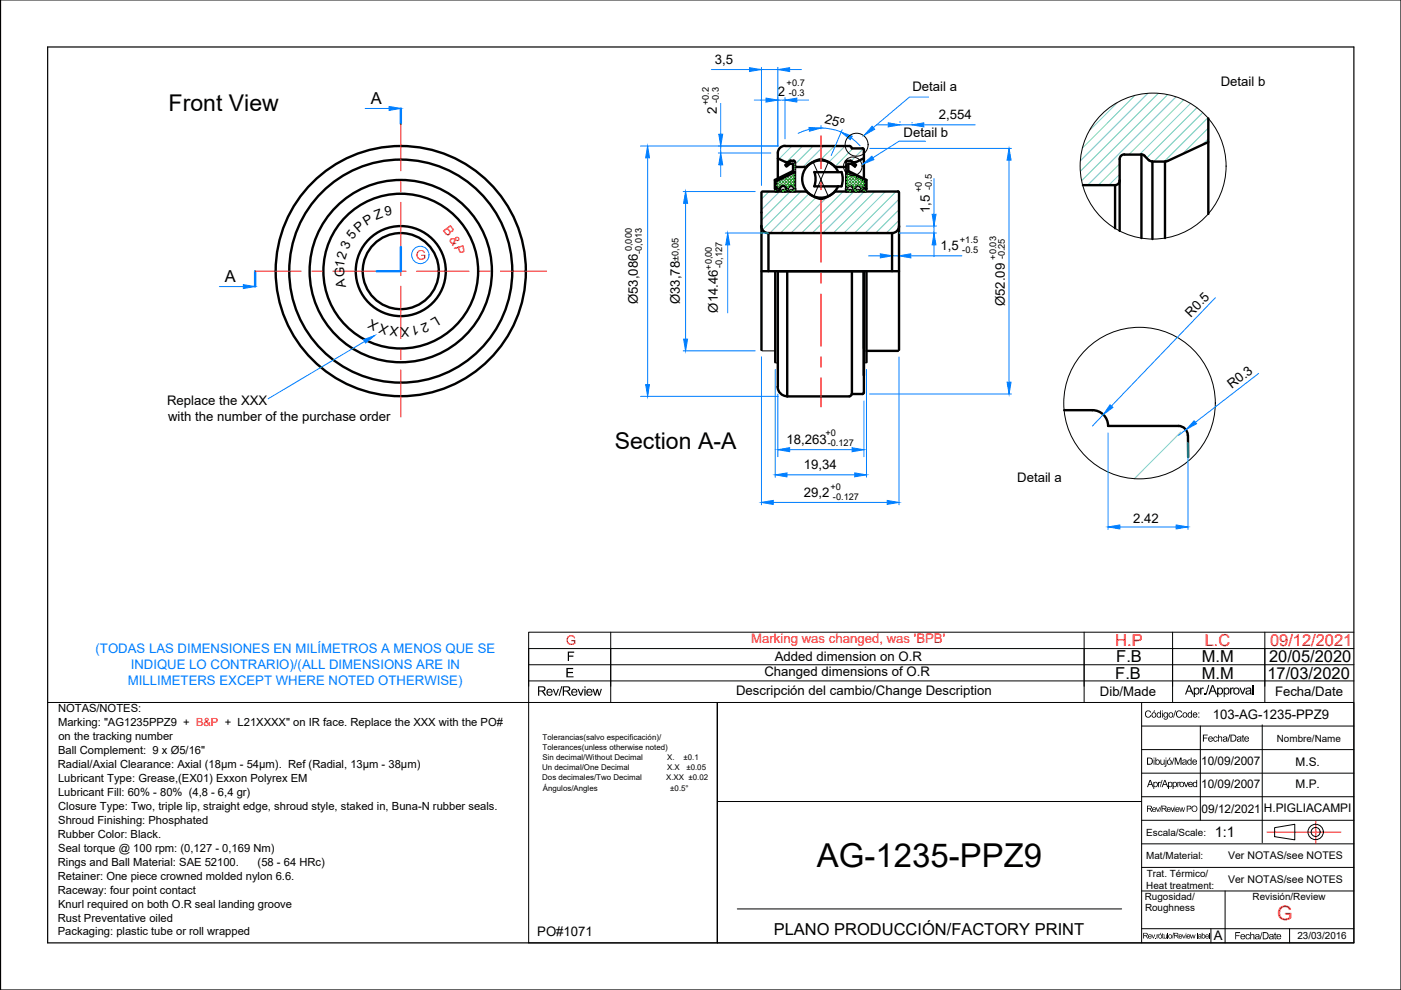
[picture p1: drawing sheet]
<svg xmlns="http://www.w3.org/2000/svg" width="297mm" height="210mm" viewBox="0 0 297 210" stroke-linecap="round" stroke-linejoin="round" font-family="sans-serif">
<!-- layer: 02 -->
<g fill="none" stroke="#007fff" stroke-width=".21">
<path d="M150.8 14.7h8.1M161.4 14.3v25M161.4 14.7h3.5M164.9 14.3v16.7M167.4 14.7h2.5M77.4 23h5.1M135.8 31h29.2M137.3 33.5v48M152.3 32.4h11.1M152.8 21.9v6.6M152.8 31v1.4M152.8 34.9v2.5"/>
<path d="M159.9 21.2h2.5M164.9 21.2h1.5M166.4 20.7v8.7M168.9 21.2h2.5M171.6 27.4l-2.4 .9M174.1 27.1a11.3 11.3 0 0 1 4.2 .9M174.1 26.6v.7M178.5 27.5l-2.3 5.5M180.5 29.2l1.9 1.7M198 37.9v7.5M144.9 40.6h15.2M145.4 43.1v28.8"/>
<path d="M153.8 49.4h9.1M154.3 51.9v14.5M184.1 54.2h2.5M189.1 50.9v3.8M189.1 54.2h1.5M192.1 47.9h6.4M193.1 54.2h10.8M198 47.9v1.5M198 51.9v2.5M198.5 49.4h-7.9v5.3M46.5 60.8h5.1M144.9 74.4h15.2"/>
<path d="M161.4 75.7v31.3M164.4 78.3v22.9M183.7 78.3v22.9M190.6 75.7v31.3M135.8 84h29.2M164.9 83.5v13.3M167.4 95.3h13.3M183.2 85v11.8M163.9 106.5h24.2M166.9 100.7h14.3"/>
</g>
<g fill="#007fff" stroke="#007fff" stroke-width=".21">
<path d="M186.6 53.8l2.5 .4-2.5 .5z"/>
<path d="M190.6 54.2l2.5-.4v.9z"/>
<path d="M136.9 81.5h.8l-.4 2.5z"/>
<path d="M137.3 31l.4 2.5h-.8z"/>
<path d="M144.9 71.9h.9l-.4 2.5z"/>
<path d="M145.4 40.6l.4 2.5h-.9z"/>
<path d="M154.3 49.4l.4 2.5h-.8z"/>
<path d="M164.9 95.3l2.5-.4v.9z"/>
<path d="M180.7 94.9l2.5 .4-2.5 .5z"/>
<path d="M166.4 21.2l2.5-.4v.8z"/>
<path d="M162.4 20.8l2.5 .4-2.5 .4z"/>
<path d="M152.8 32.4l.4 2.5h-.8z"/>
<path d="M152.4 28.5h.8l-.4 2.5z"/>
<path d="M178.3 28l2.4 .9-.4 .7z"/>
<path d="M171.5 27l2.6 .1-2.5 .7z"/>
<path d="M198 49.4l.4 2.5h-.8z"/>
<path d="M197.6 45.4h.8l-.4 2.5z"/>
<path d="M164.4 100.7l2.5-.4v.8z"/>
<path d="M181.2 100.3l2.5 .4-2.5 .4z"/>
<path d="M161.4 106.5l2.5-.4v.8z"/>
<path d="M188.1 106.1l2.5 .4-2.5 .4z"/>
<path d="M164.9 14.7l2.5-.3v.8z"/>
<path d="M158.9 14.4l2.5 .3-2.5 .5z"/>
<path d="M82.5 22.6l2.5 .4-2.5 .4z"/>
<path d="M51.6 60.3l2.5 .5-2.5 .4z"/>
</g>
<!-- layer: corte -->
<g fill="none" stroke="#6edd8a" stroke-width=".21">
<path d="M243.3 19.8l-14.2 14.3M245.6 19.8l-16.5 16.5M164.3 38.2h.1M164.7 38.7l-.4 .4M164.7 39.1l-.4 .4M164.7 39.6l-.4 .4M164.7 40v.1M165.2 37.7l-.9 .9M166.1 37.3l-.8 .8M166.9 34.7l-.4 .3M167 36.8l-.9 .8M167.9 36.4l-.9 .8"/>
<path d="M167.9 31l-2.7 2.7M167.9 34.1l-1.2 1.2M168.3 34.1l-.6 .6M168.6 34.3l-.5 .5M168.6 35.2l-.5 .5M168.6 35.7l-.5 .4M168.6 36.1l-.7 .7M170.2 31l-3.5 3.4M172.4 31l-4.3 4.2M174.7 31l-4.4 4.4M176.9 31l-2.8 2.8M179.2 31l-3.5 3.4"/>
<path d="M179.4 35.2l-.2 .2M179.6 34.1l-.2 .1M179.9 35.2l-.5 .4M179.9 35.6l-.5 .4M179.9 36.1l-.5 .4M180 34.1l-.6 .6M180 36.3l-.3 .3M180.3 36.5l-.3 .3M180.4 34.2l-1 1M180.6 36.6l-.2 .3M180.7 34.3l-.4 .4M180.7 31.6l-3.7 3.8"/>
<path d="M180.9 34.6l-.3 .3M180.9 36.8l-.2 .3M181.2 34.7l-.3 .3M181.2 36.9l-.2 .3M181.4 34.9l-.3 .3M181.6 37.1l-.3 .3M181.8 37.2l-.2 .3M182.1 37.4l-.3 .2M182.4 37.5l-.3 .3M182.7 37.6l-.3 .3M183 31.6l-2.5 2.5M183 37.8l-.3 .3"/>
<path d="M183.3 38l-.3 .2M183.6 38.1l-.3 .4M183.7 38.5l-.4 .4M183.7 38.9l-.4 .4M183.7 39.4l-.4 .4M183.7 39.8l-.2 .3M236.8 21.8l-5.7 5.8M237.4 34.7l-4.5 4.6M237.4 37l-2.3 2.3M240.6 20.2l-11 11.1M247.6 20.1l-18.3 18.2M249.3 20.5l-18.7 18.8"/>
<path d="M250.9 21.2l-11.6 11.6M252.4 21.9l-10.8 10.9M253.8 22.8l-10.7 10.7M255 23.8l-10.4 10.5M256.1 25l-9.3 9.3M256.2 27.1l-5.6 5.6M256.2 29.4l-1.4 1.3M163.1 40.6l-1.7 1.6M165.3 40.6l-3.9 3.9M167.5 40.6l-6.1 6.1M169.8 40.6l-8.1 8.1M171.5 41.1l-8.3 8.3"/>
<path d="M173 41.9l-7.5 7.5M175.3 41.8l-7.6 7.6M178.8 40.6l-8.8 8.8M181 40.6l-8.8 8.8M183.2 40.6l-8.8 8.8M185.5 40.6l-8.8 8.8M187.7 40.6l-8.8 8.8M190 40.6l-8.8 8.8M190.6 42.2l-7.2 7.2M190.6 44.5l-4.9 4.9M190.6 46.7l-2.7 2.7M250.3 91.6l-9.8 9.9"/>
</g>
<!-- layer: A1 -->
<g fill="none" stroke="#000" stroke-width=".51">
<path d="M164.7 39.6a.36 .36 0 0 1 .3 .3 .36 .36 0 0 1-.3 .4h-.2v.3M164.9 33.6l1.7 .8M166.4 30.9a1.5 1.5 0 0 0-1.5 1.5v5.4M166.4 31h13.7l.4 .2 .1 .2M166.6 34.3h.1M166.7 34.4h.5M166.7 39.9a.71 .71 0 0 0-.8-.5 .71 .71 0 0 0-.6 .8l-.6 .4M166.7 39.9l-.1 .3-.7 .1v.3M167.3 34.3h-.2M167.5 34.2l-.2 .1M167.6 34.1h-.2M168.2 34.1l.4 .3"/>
<path d="M168.3 34.1h-.6l-1.2 .9 .2 .3 .8-.6h.6v1.6l-3.8 1.9v1.9h.4v-1.7l3.9-1.9M168.4 39.9a.71 .71 0 0 0-.8-.5 .71 .71 0 0 0-.6 .8l-.6 .4M168.4 39.9l-.1 .3-.7 .1v.3M168.5 35.1l.3 .3M168.5 39.9v.5l-.4 .2M168.6 34.4v6.2M168.9 35.4h2.1M172.7 36.5h5.7M172.7 36.5l.2 1.5-.2 1.5M174 33.7l-1.6 .6-1.5 1.1M174 33.7l1.7 .7 1.3 1M177 35.4h2.2"/>
<path d="M177.7 36.5a4 4 0 0 0-6.1-1.7 4 4 0 0 0 0 6.3 4 4 0 0 0 6.1-1.6M178.4 36.5l.3 1.5-.3 1.5h-5.8M179.4 35.2l-.2 .2M179.4 39.9v.5l.5 .2M179.4 34.3v6.3v-3.7l.4-.3M179.5 39.9l.2 .3 .7 .1v.3M179.6 39.9a.7 .7 0 0 1 .6-.5 .7 .7 0 0 1 .7 .5M180.3 34.1h.1M180.3 34.1h-.7l-.2 .2M180.3 34.1l1.2 .9-.2 .3-.8-.6h-.6v1.6l3.8 1.9v1.9h-.4v-1.7l-3.9-1.9M180.5 34.1l.2 .2M180.6 31.5h2.3"/>
<path d="M180.6 34.3h.2M180.8 34.4h.6M180.9 39.9a.7 .7 0 0 0 .7 .7M181.2 39.9l.2 .3 .7 .1v.3M181.3 39.9a.7 .7 0 0 1 .6-.5 .7 .7 0 0 1 .7 .5M181.4 34.3h.1M182.6 39.9a.7 .7 0 0 0 .7 .7M182.8 31.4l.4 .3v6.2M183.2 33.5l-1.7 .9M183.3 39.6a.36 .36 0 0 0-.4 .3 .36 .36 0 0 0 .4 .4h.2v.3M229.6 39.3h6.8M236.4 39.3v9.1"/>
<path d="M237.4 33.8v15.2M237.4 38.3a.99 .99 0 0 1-1 1M238.4 32.7a.99 .99 0 0 0-1 1M238.4 32.8h3.6v17.7M242 32.7l.7 .3M242.7 33.1l.9 .9M243.6 33.9l.7 .3M247 34.3v16.2M256.2 30.1l-8.7 4-.4 .2h-2.8v16.4M256.2 25.1v20.3M161.4 47.9a1.5 1.5 0 0 0 1.5 1.5M161.4 57.5h29.2"/>
<path d="M161.4 40.8v33.4M161.6 40.6h9.4M164.4 57.5v19.3M164.9 57.5v24.5a2.01 2.01 0 0 0 2 2M166.9 57.5v26.5h13.2M170.9 40.6l1.5 1 1.6 .6M180.6 57.5v26h2.2l.4-.3v-25.7v22.1M183.2 57.5v16.4M183.7 57.5v19.3M189.1 49.4h-26.2v8.1M189.1 49.4v8.1M190.4 40.6l.2 .2"/>
<path d="M190.4 40.6h-13.4l-1.3 1-1.7 .6M190.6 47.9a1.5 1.5 0 0 1-1.5 1.5M190.6 40.8v33.4M183.7 74.4h6.7M180.6 83.5l-.3 .4-.2 .1M225.6 87h6a3.3 3.3 0 0 1 3.3 3.3M234.9 90.3h15a1.97 1.97 0 0 1 1.9 2M251.9 92.3v4.6"/>
<circle cx="85" cy="57.5" r="26.5"/>
<circle cx="85" cy="57.5" r="23.6"/>
<circle cx="85" cy="57.5" r="19.3"/>
<circle cx="85" cy="57.5" r="16.4"/>
<circle cx="85" cy="57.5" r="9.5"/>
<circle cx="85" cy="57.5" r="8.1"/>
</g>
<!-- layer: 02 -->
<g fill="none" stroke="#000" stroke-width=".21">
<path d="M168.2 36.6l.4 .3M172.4 34.4l3.2 7.2M175.6 34.3l-3.1 7.4M179.4 34.3v2.6M161.6 40.6l-.2 .2M164.5 40.6h.2M180.7 57.5h2.5M183.3 40.6h.2M161.4 74.2l.2 .2M161.6 74.4h2.8M164.4 76.8l.5 .3M183.2 74.4v5.2v-.6"/>
<path d="M183.2 67.1v6.8M183.7 76.8l-.5 .3M190.6 74.2l-.2 .2"/>
<circle cx="180.8" cy="35.3" r="1.97"/>
<circle cx="181.6" cy="30.7" r="2.43"/>
<circle cx="244.5" cy="35.2" r="15.5"/>
<circle cx="241.6" cy="85.5" r="16.1"/>
</g>
<!-- layer: B3 -->
<g fill="none" stroke="#2eb800" stroke-width=".21">
<path d="M165 38.2l1.2 1.3M165.1 38.2l-.4 .4 1 1M165.5 38l1.7 1.7M165.9 37.8l1.7 1.7M166.4 37.6l2.2 2.2M166.4 37.5l-1.7 1.8 .7 .6-.7 .7-.2-.2M166.8 37.3l1.8 1.8M167.2 37.1l1.4 1.3M167.7 36.9l.9 .8M167.8 36.8l-2.8 2.9M168.1 36.7l.5 .4M168.5 36.8l-2.7 2.7"/>
<path d="M168.6 37.4l-2.2 2.2M168.6 38.1l-1.9 1.8 .3 .3M168.6 38.7l-.7 .7M168.6 39.4l-.3 .3M179.4 39.8l.2 .2M179.4 39.2l.4 .4M179.4 38.5l1 1M179.4 37.8l1.9 1.9M179.4 37.1l2.3 2.4M179.6 39.8l-.2 .2M179.7 36.7l3.3 3.3M180 36.7l-.6 .6"/>
<path d="M180.5 37l-1.1 1M180.7 37.1l2.5 2.5 .1-.1M180.9 37.2l-1.5 1.5M180.9 40l.6 .6 .3-.3 .3 .2M181.3 37.4l-1.9 1.9M181.8 37.6l-1.9 1.9M182.1 37.8l1.2 1.2M182.2 37.9l-1.6 1.6M182.7 38.1l-1.8 1.8M183 39.8l-.3 .3M183.2 38.3l-1.2 1.1M183.3 38.8l-.9 .9"/>
<path d="M164.9 40.2l.3 .2M165.9 40.4l.2 .2M166.7 40.5l-.3-.2-.4 .3M168.3 40.2l.3 .2M168.6 40.1l-.6 .5-.3-.3-.1 .1M179.8 40.3l.4 .3M179.9 40.3l-.3 .2M180.4 40.4l-.2 .2M181.3 40.1l-.2 .3M183.2 40.3l-.2 .2M183.2 40.2l.3 .4"/>
</g>
<!-- layer: centro -->
<g fill="none" stroke="#f00" stroke-width=".21">
<path d="M85 26.3v9.9M85 38.5v2.2M174.1 28.8v7M174.1 38v2.2M54.1 57.5h9.8M66.1 57.5h2.2M70.6 57.5h11M83.9 57.5h2.2M85 42.9v11.1M85 56.2v2.2M88.3 57.5h11.1M101.7 57.5h2.2"/>
<path d="M106.1 57.5h9.8M174.1 42.5v13.1M174.1 57.9v2.2M85 60.7v11.1M85 74v2.2M85 78.5v9.9M174.1 62.3v11.1M174.1 75.6v2.3M174.1 80.1v6.2M268.6 176.4h15.7M279 174.1v4.7"/>
</g>
<!-- layer: 0 -->
<path d="M.1 0h296.9v209.9h-296.9zM10.1 10h276.9v189.9h-276.9z" fill="none" stroke="#000" stroke-width=".25"/>
<!-- layer: B1 -->
<g fill="none" stroke="#000" stroke-width=".21">
<path d="M287 134h-174.9v11.5M287 137.5h-174.9v11.4h-102M112.1 148.9h174.9v51h-174.9zM112.1 140.9h174.9M112.1 144.4h174.9M152.1 148.9v51M242 158.9h45M242 148.9v51M242 153.9h45M254.5 153.9v20M267.6 153.7v25M152.1 169.9h89.9"/>
<path d="M242 178.9h45M242 173.9h45M242 168.9h45M242 163.9h45M270.2 175.5l4.3-.7v3.3l-4.3-.7zM156.3 192.7h81.5M242 188.9h45M242 183.9h45M242 196.9h45M256.7 196.9v3M259.7 188.9v11M273.4 196.9v3"/>
<circle cx="278.9" cy="176.4" r="1.63"/>
<circle cx="278.9" cy="176.4" r=".95"/>
</g>
<!-- layer: B2 -->
<path d="M129.5 134v14.9M229.9 134v14.9M248.6 134v14.9M268.2 134v14.9" fill="none" stroke="#000" stroke-width=".21"/>
<g fill="#007fff" stroke="#007fff" stroke-width=".21">
<path d="M183 34.8l1.9-1.7 .4 .7z"/>
<path d="M77.1 72l2.3-.9-1.9 1.6z"/>
<path d="M184.9 26.8l.5 .6-2.2 1.3z"/>
<path d="M213.9 31.5l.5 2.5h-.9z"/>
<path d="M213.5 81h.9l-.5 2.5z"/>
<path d="M235.4 85.8l.6 .6-2.1 1.5z"/>
<path d="M253.2 89.2l.5 .6-2.2 1.3z"/>
<path d="M188.3 26l2.5 .5-2.5 .4z"/>
<path d="M193.4 26.5l2.5-.5v.9z"/>
<path d="M234.9 111.7l2.5-.4v.9z"/>
<path d="M249.4 111.3l2.5 .4-2.5 .5z"/>
</g>
<g fill="none" stroke="#007fff" stroke-width=".21">
<path d="M184.4 31.5h30M185.8 26.5h2.5M190.8 25.8v.2M190.8 26.5h2.6M193.4 26v.1M195.9 26.5h10.8M196.2 29.9h-5.6l-5.5 3.6M196.9 20.6h-4.1l-7.6 6.5M213.9 34v47M77.3 72.4l-20.5 12.2M257.7 63.1l-22 23M266.9 79.2l-13.5 10.3"/>
<path d="M184.4 83.5h30M233.9 87.9l-2.3 2.4M234.9 91.8v20.4M251.5 91.1l-1.6 1.2M251.9 93.8v18.4M237.4 111.7h12"/>
<circle cx="89.1" cy="54.1" r="1.84"/>
</g>
<!-- layer: A1 -->
<path d="M85 23v3.3M54.1 57.5v3.3M85 52.4v5.1h-5.1" fill="none" stroke="#007fff" stroke-width=".51"/>
<!-- layer: B1 -->
<g fill="#000">
<path d="M122.5 146.1h.2l.4 1.1 .5-1.1h.2l-.5 1.4h-.3zM125.6 146.1h.3l.3 1.1 .3-1.1h.3l.3 1.1 .3-1.1h.2l-.4 1.4h-.3l-.3-1.1-.2 1.1h-.3zM249.2 150.6h.1l-.4 1.6h-.2zM249.4 150.9l.4-.3h.5l.3 .2v.3h-.2l-.1-.3h-.5l-.3 .4 .2 .7 .5 .1 .3-.4 .1 .1-.1 .3-.7 .2-.3-.3-.2-.3zM254.5 145.8h.2v.2l.1-.2h.3l.2 .1-.1 .2a.32 .32 0 0 0-.4 0 .32 .32 0 0 0-.1 .4v.7h-.2zM255.3 147h.3v.2h-.3zM256.2 145.2h.2l-.6 2.1h-.2zM257.4 156.3l.5-.2 .3 .4h-.2a.34 .34 0 0 0-.6-.1 .34 .34 0 0 0 .1 .6 .27 .27 0 0 0 .3 .1 .27 .27 0 0 0 .2-.2h.2l-.2 .3h-.6l-.2-.3zM258.3 155.8h.1v.5l.4-.2a.29 .29 0 0 1 .3 .1 .29 .29 0 0 1 0 .4v.6h-.2v-.6a.26 .26 0 0 0-.3-.3 .26 .26 0 0 0-.2 .3v.6h-.1zM260.7 155.7h.1l-.4 1.6h-.1zM260.8 145.8h.2v.2l.1-.2h.4l.1 .1-.1 .2a.32 .32 0 0 0-.4 0 .32 .32 0 0 0 0 .4v.7h-.3zM262.8 145.8h.2l.4 1.2 .4-1.2h.3l-.5 1.4h-.3z"/>
<path d="M263.4 155.9l.2-.1v.3h.2v.2h-.2v.8l.2 .1h-.4v-.9h-.1zM265.5 145.3h.3v1.9h-.3zM245.1 171.2h.1l.3 .7 .3-.7h.1l-.3 .9h-.2zM245.5 165.8h.2v.2l.3-.3 .1 .1-.1 .2a.23 .23 0 0 0-.3 0 .23 .23 0 0 0 0 .3v.6h-.2zM246.2 170.8h.1l-.4 1.3h-.1zM246.3 165.4h.2l-.5 1.5h-.1zM246 161.1h.2v.5a.28 .28 0 0 0 .3 .4 .28 .28 0 0 0 .2-.4v-.5h.2v1.1h-.2v-.2l-.1 .2-.4-.1zM248.9 160.6h.1l-.4 1.6h-.2zM248.2 171.2h.2l.2 .7 .3-.7h.1l-.3 .9h-.2zM249.1 160.6h.3l.4 1.3 .4-1.3h.3v1.6h-.2v-1.3l-.4 1.3h-.2l-.5-1.4v1.4h-.1zM249.6 165.8l.2 .2 .2-.3 .2 .1-.1 .2h-.2l-.1 .1v.8h-.2zM250 171.2h.2l.1 .7 .3-.7h.1l.2 .7 .2-.7h.2l-.3 .9h-.2l-.2-.7-.2 .7h-.1z"/>
<path d="M251 165.8h.2l.3 .8 .3-.8h.2l-.4 1.1h-.2zM244.1 198.1h.2l.2 .7 .3-.7h.1l-.3 .9h-.1zM245 198.8h.1v.2h-.1zM245.2 198.1l.1 .2 .2-.2h.2l-.1 .2h-.2v.7h-.2zM246.5 197.9l.1-.1v.3h.1l-.1 .1 .1 .8-.2-.1v-.7h-.2zM246.7 198.1h.2v.6a.22 .22 0 0 0 .2 .2 .22 .22 0 0 0 .2-.3v-.5h.1v.9l-.1-.1a.29 .29 0 0 1-.4 .1 .29 .29 0 0 1-.2-.4zM247.5 197.8h.2v1.2h-.2zM248.8 197.8h.1l-.5 1.2zM250.6 198.1h.2l.2 .7 .3-.7h.1l-.3 .9h-.2zM252.3 198.1h.2l.1 .7 .2-.7h.2l.1 .7 .3-.7h.1l-.3 .9h-.1l-.2-.7-.2 .7h-.2zM253.8 197.8h.1v1.2h-.1zM256.4 197.8h.1v1.2h-.1z"/>
<path d="M264.1 198.2l.6-.2 .3 .3-.2 .1a.34 .34 0 0 0-.5 0 .34 .34 0 0 0 0 .4 .34 .34 0 0 0 .5 0h.2l-.2 .3h-.5l-.2-.3zM265.1 197.6h.1v.6l.2-.2 .5 .2 .1 1h-.2v-.7a.25 .25 0 0 0-.3-.3 .25 .25 0 0 0-.3 .3v.7h-.1zM267.5 197.6h.2l-.5 1.6h-.1zM270.2 197.8l.2-.1v.3h.2v.2h-.2v.7l.2 .1v.2a.28 .28 0 0 1-.3-.1 .28 .28 0 0 1-.1-.3v-.6h-.1z"/>
<path d="M119.3 145.5h1.2l.3 .2 .1 .6-.6 .3 .8 .9h-.3l-.8-.9h-.4v.9h-.3zM119.6 145.7v.7h.7a.33 .33 0 0 0 .3-.4 .33 .33 0 0 0-.4-.3z"/>
<path d="M121.2 146.3l.4-.3 .5 .1 .3 .4v.3h-1v.2l.3 .3 .4-.1 .1-.2 .2 .1v.1l-.5 .3h-.5l-.3-.5zM121.5 146.3l-.1 .4h.8l-.2-.4z"/>
<path d="M123.9 145.5h.2v.3h-.2zM123.9 146.1h.2v1.4h-.2z"/>
<path d="M124.4 146.2l.7-.2 .5 .5v.3h-1v.3a.4 .4 0 0 0 .4 .2 .4 .4 0 0 0 .4-.3l.2 .1-.2 .4h-.8l-.3-.4zM124.7 146.3l-.1 .4h.8l-.2-.4z"/>
<path d="M244.1 151.6a.55 .55 0 0 1 1.1 0 .55 .55 0 0 1-1.1 0zM244.5 151.2l-.2 .4a.37 .37 0 0 0 .3 .4 .37 .37 0 0 0 .4-.3 .37 .37 0 0 0-.2-.4zM244.7 150.6h.2l-.4 .3z"/>
<path d="M245.3 151.1l.4-.1 .3 .2v-.6h.2v1.6h-.2v-.2l-.2 .2-.5-.2-.1-.6zM245.5 151.2l-.1 .6a.37 .37 0 0 0 .6 0 .37 .37 0 0 0-.1-.5z"/>
<path d="M246.4 150.6h.1v.2h-.1zM246.4 151.1h.1v1.1h-.1z"/>
<path d="M246.8 151.1l.4-.1 .2 .2 .2-.1v1.2l-.3 .3h-.3l-.3-.4 .3 .2a.33 .33 0 0 0 .3 0 .33 .33 0 0 0 .1-.4l-.3 .2-.4-.3zM246.9 151.3v.5a.36 .36 0 0 0 .6-.1 .36 .36 0 0 0-.3-.5z"/>
<path d="M247.7 151.6a.55 .55 0 0 1 1.1 0 .55 .55 0 0 1-1.1 0zM248.1 151.2l-.2 .4a.37 .37 0 0 0 .3 .4 .37 .37 0 0 0 .4-.3 .37 .37 0 0 0-.2-.4z"/>
<path d="M250.7 151.6a.55 .55 0 0 1 1.1 0 .55 .55 0 0 1-1.1 0zM251 151.2l-.1 .3 .1 .4a.36 .36 0 0 0 .5-.3 .36 .36 0 0 0-.4-.4z"/>
<path d="M252 145.3h.3l.8 1.9h-.3l-.3-.5h-.8l-.2 .5h-.3zM252.1 145.5l-.3 .9h.7z"/>
<path d="M251.9 151.2l.3-.2 .3 .2v-.6h.2v1.6h-.2v-.2l-.1 .2-.5-.2-.1-.3zM252.1 151.2l-.1 .2 .1 .5a.36 .36 0 0 0 .4-.3 .36 .36 0 0 0-.4-.4z"/>
<path d="M253.1 145.8h.2v.2l.6-.2 .4 .4v.6l-.2 .4-.5 .1-.2-.2v.7h-.3zM253.5 146l-.2 .3 .1 .5a.39 .39 0 0 0 .5 .2 .39 .39 0 0 0 .2-.5v-.3l-.2-.2z"/>
<path d="M252.9 151.3l.4-.3 .4 .1 .2 .6h-.8l.3 .3 .3-.2h.2l-.1 .2-.2 .2-.5-.1-.2-.3zM253.2 151.2l-.1 .3h.6l-.2-.3z"/>
<path d="M254.1 151.1h.2v.2h-.2zM254.1 151.9h.2v.3h-.2z"/>
<path d="M256.9 145.3h.3l.8 1.9h-.2l-.3-.5h-.8l-.2 .5h-.3zM257.1 145.5l-.3 .9h.7z"/>
<path d="M256.3 156.3l.5-.2 .4 .4v.2h-.8l.1 .3a.26 .26 0 0 0 .3 .1 .26 .26 0 0 0 .1-.2h.3l-.3 .3h-.5l-.3-.3zM256.4 156.4v.2h.5l-.1-.3z"/>
<path d="M258 145.8h.3v.2l.1-.2h.5l.4 .5v.6l-.2 .3-.5 .1-.3-.2v.7h-.3zM258.5 146l-.2 .3v.5l.2 .2 .3 .1 .2-.2 .1-.6-.2-.3z"/>
<path d="M259.4 145.8h.3v.2l.2-.2h.4l.4 .4v.6l-.3 .4-.4 .1-.3-.2v.7h-.3zM259.8 146l-.1 .3v.5a.43 .43 0 0 0 .6 .2 .43 .43 0 0 0 .1-.6l-.2-.4z"/>
<path d="M259.4 156.2l.6-.1 .2 .2 .1 .9h-.3v-.1l-.3 .2-.3-.1a.44 .44 0 0 1 0-.6 .44 .44 0 0 1 .6 0 .28 .28 0 0 0-.2-.3 .28 .28 0 0 0-.4 .2h-.1zM259.5 156.8a.24 .24 0 0 0 .2 .3 .24 .24 0 0 0 .3-.2v-.2z"/>
<path d="M260.9 155.8h.8l.3 .1 .2 .7-.3 .6h-1zM261.1 155.9v1.2l.6-.1 .2-.4v-.5l-.3-.2z"/>
<path d="M261.6 146l.4-.2 .6 .1 .2 .5-.1 .6-.5 .3-.6-.2-.1-.3zM261.9 146l-.2 .2v.6l.4 .3a.54 .54 0 0 0 .4-.7 .54 .54 0 0 0-.6-.4z"/>
<path d="M262.4 156.2l.4-.1a.29 .29 0 0 1 .3 .1 .29 .29 0 0 1 .1 .3l.1 .7-.3-.1-.5 .1a.37 .37 0 0 1-.1-.5 .37 .37 0 0 1 .5-.1l.1-.2-.2-.1-.5 .2zM262.5 156.8a.26 .26 0 0 0 .2 .3 .26 .26 0 0 0 .3-.3v-.1z"/>
<path d="M263.9 156.3l.6-.2 .3 .3v.3h-.8l.1 .3a.26 .26 0 0 0 .3 .1 .26 .26 0 0 0 .2-.2l.2 .1-.2 .2h-.6l-.2-.3zM264.1 156.4l-.1 .2h.6l-.1-.3z"/>
<path d="M264.1 146l.4-.2h.5l.2 .1 .2 1.3h-.3l-.1-.1-.6 .2-.3-.3v-.4l.5-.2a.26 .26 0 0 0 .4 0 .26 .26 0 0 0-.1-.4h-.4l-.2 .2h-.2zM264.4 146.7a.33 .33 0 0 0 .2 .4 .33 .33 0 0 0 .4-.3l.1-.3z"/>
<path d="M244.5 165.8l.2 .1 .5-.1 .3 .3-.2 .7-.4 .1-.2-.1v.5h-.2zM244.9 165.9l-.2 .2v.5l.4 .2 .2-.2v-.4l-.1-.2z"/>
<path d="M244.3 171.3l.2-.1 .5 .1 .1 .4-.7 .1 .2 .2h.2l.2-.2h.1v.2l-.2 .1h-.4l-.3-.4zM244.5 171.3v.2h.5l-.2-.2z"/>
<path d="M245 160.6h.1v.6l.4-.2 .4 .3v.5l-.2 .3-.4 .1-.2-.2v.2h-.1zM245.3 161.2l-.2 .2 .1 .5a.37 .37 0 0 0 .5-.2 .37 .37 0 0 0-.2-.5z"/>
<path d="M246.9 165.4h.2l.6 1.5h-.2l-.2-.5h-.6l-.2 .5h-.2zM247 165.5l-.3 .8h.5z"/>
<path d="M246.3 170.8h.8l.2 .2v.4l-.3 .1 .4 .6h-.2l-.4-.6h-.3v.6h-.2zM246.5 171v.4h.3a.22 .22 0 0 0 .3-.2 .22 .22 0 0 0-.2-.2z"/>
<path d="M247.1 160.6h.2v.2h-.2zM247.1 161.1h.2v1.1a.29 .29 0 0 1-.1 .3 .29 .29 0 0 1-.3 .1l.2-.4z"/>
<path d="M247.4 161.6a.55 .55 0 0 1 1.1 0 .55 .55 0 0 1-1.1 0zM247.7 161.3l-.1 .4 .2 .3 .4-.1v-.5a.29 .29 0 0 0-.2-.2 .29 .29 0 0 0-.3 .1zM248 160.6h.2l-.4 .3z"/>
<path d="M247.6 165.8l.2 .1 .3-.2 .3 .1 .2 .5-.2 .5h-.6v.5h-.2zM247.9 166l-.1 .6a.37 .37 0 0 0 .6-.1 .37 .37 0 0 0-.2-.5z"/>
<path d="M247.4 171.3l.5-.1 .3 .3v.2l-.6 .1a.26 .26 0 0 0 .2 .2 .26 .26 0 0 0 .3-.2h.1l-.1 .3h-.5l-.2-.2zM247.7 171.3l-.1 .2h.5l-.1-.2z"/>
<path d="M248.6 165.8l.2 .1 .2-.2 .3 .1 .3 .4-.3 .6h-.5v.5h-.2zM248.9 166l-.1 .4a.35 .35 0 0 0 .5 .3 .35 .35 0 0 0 .1-.6l-.2-.2z"/>
<path d="M249 170.8l.2 .2zM249 171.2h.2v.9h-.2z"/>
<path d="M249.2 171.4l.3-.2h.3l.3 .4-.7 .1a.28 .28 0 0 0 .2 .3 .28 .28 0 0 0 .3-.2l.1 .1-.2 .2h-.4l-.2-.3zM249.5 171.3l-.1 .2h.5l-.1-.2z"/>
<path d="M250 166.3a.6 .6 0 0 1 1.2 0 .6 .6 0 0 1-1.2 0zM250.4 165.9l-.1 .2v.5l.3 .2 .2-.2 .1-.4-.2-.3z"/>
<path d="M250.8 161.1l.3-.1a.34 .34 0 0 1 .5 .4l.1 .8h-.3v-.2l-.3 .2a.35 .35 0 0 1-.5-.4 .35 .35 0 0 1 .5-.3 .2 .2 0 0 0 .2-.3 .2 .2 0 0 0-.3 0l-.3 .1zM250.9 161.7a.27 .27 0 0 0 .2 .4 .27 .27 0 0 0 .3-.4v-.1z"/>
<path d="M251.6 170.8h.7l.3 .3-.1 .4-.7 .1v.5h-.2zM251.8 171v.5l.4-.1a.22 .22 0 0 0 .2-.2 .22 .22 0 0 0-.3-.2z"/>
<path d="M251.8 161.2l.3-.2 .4 .2v-.6h.1v1.6h-.1v-.2l-.2 .2-.5-.2-.1-.3zM252 161.2l-.1 .6 .1 .2 .5-.1v-.4a.32 .32 0 0 0-.5-.3z"/>
<path d="M252.6 171.5a.65 .65 0 0 1 1.3 0 .65 .65 0 0 1-1.3 0zM252.8 171.5a.5 .5 0 0 0 1 0 .5 .5 0 0 0-1 0z"/>
<path d="M252 166l.3-.3 .4 .1 .2 .6h-.8l.2 .3h.3l.1-.2 .2 .1-.1 .1-.2 .2-.5-.1-.2-.2zM252.2 166l-.1 .2h.6l-.2-.3z"/>
<path d="M252.8 161.3l.4-.3 .4 .1 .2 .5h-.8v.2l.3 .2 .5-.2-.1 .2-.7 .1-.2-.2zM253 161.3v.2h.6l-.2-.3z"/>
<path d="M253.1 165.8l.3-.1 .2 .2v-.5h.2v1.5h-.2v-.2l-.1 .2-.5-.1-.1-.7zM253.1 166.3a.35 .35 0 0 0 .6 0 .35 .35 0 0 0-.6 0z"/>
<path d="M243.4 198.3l.5-.2 .3 .2v.3l-.7 .1a.26 .26 0 0 0 .3 .2 .26 .26 0 0 0 .2-.2h.2l-.1 .2-.5 .1-.2-.2zM243.7 198.2l-.2 .3h.5v-.2z"/>
<path d="M245.6 198.6a.45 .45 0 0 1 .9 0 .45 .45 0 0 1-.9 0zM245.7 198.6a.3 .3 0 0 0 .6 0 .3 .3 0 0 0-.6 0zM246 197.8h.2l-.3 .2z"/>
<path d="M247.7 198.6a.46 .46 0 0 1 .9 0 .46 .46 0 0 1-.9 0zM247.9 198.3l-.1 .2a.3 .3 0 0 0 .3 .4 .3 .3 0 0 0 .3-.3 .3 .3 0 0 0-.2-.3z"/>
<path d="M248.9 197.8l.9 .1v.4l-.3 .2 .4 .5h-.1l-.4-.5h-.4v.5h-.1zM249 197.9v.4h.4a.21 .21 0 0 0 .3-.2 .21 .21 0 0 0-.3-.2z"/>
<path d="M249.9 198.3l.4-.2 .3 .2 .1 .3-.7 .1a.24 .24 0 0 0 .3 .2 .24 .24 0 0 0 .2-.2h.2l-.3 .3-.4-.1zM250.1 198.3l-.1 .2h.5l-.2-.3z"/>
<path d="M251.4 197.8l.1 .2zM251.4 198.1h.1v.9h-.1z"/>
<path d="M251.7 198.2l.4-.1 .3 .3v.2h-.7a.24 .24 0 0 0 .2 .3 .24 .24 0 0 0 .3-.2h.2l-.2 .3-.5-.1-.1-.2zM251.8 198.3l-.1 .2h.5l-.2-.3z"/>
<path d="M254 198.2l.3-.1 .4 .1v.8l-.2-.1a.28 .28 0 0 1-.5 0 .28 .28 0 0 1 .3-.4 .17 .17 0 0 0 .2 0 .17 .17 0 0 0 .1-.2 .17 .17 0 0 0-.3-.1l-.3 .2zM254.2 198.6a.2 .2 0 0 0 .1 .3 .2 .2 0 0 0 .2-.2l.1-.1z"/>
<path d="M254.8 197.8h.2v.4l.1-.1a.41 .41 0 0 1 .4 .5 .41 .41 0 0 1-.6 .3l-.1 .1zM255.1 198.2l-.2 .3a.29 .29 0 0 0 .4 .4 .29 .29 0 0 0 .1-.5z"/>
<path d="M255.6 198.3l.4-.2 .3 .2v.3h-.6a.26 .26 0 0 0 .2 .3 .26 .26 0 0 0 .3-.2l.1 .1-.2 .2h-.4l-.2-.4zM255.8 198.2l-.1 .3h.5l-.1-.2z"/>
<path d="M263 198.3l.3-.3h.4l.3 .4v.2h-.8a.33 .33 0 0 0 .2 .4 .33 .33 0 0 0 .4-.2h.2l-.1 .2-.3 .2a.56 .56 0 0 1-.6-.3 .56 .56 0 0 1 0-.6zM263.3 198.2l-.1 .3h.6a.32 .32 0 0 0-.1-.3 .32 .32 0 0 0-.4 0z"/>
<path d="M266.2 198.2l.4-.2a.34 .34 0 0 1 .4 .4l.1 .8-.2-.2-.3 .2-.5-.1v-.5l.5-.1a.19 .19 0 0 0 .3-.1 .19 .19 0 0 0-.3-.2l-.5 .2zM266.3 198.7a.26 .26 0 0 0 .1 .4 .26 .26 0 0 0 .4-.2l.1-.3z"/>
<path d="M267.7 197.6l.9 .1 .3 .2 .1 .7-.2 .4-1.1 .2zM267.9 197.8v1.2l.7-.1 .2-.3-.1-.6z"/>
<path d="M269.2 198.1h.7l.2 1.1-1-.2v-.3l.4-.2a.22 .22 0 0 0 .3-.1 .22 .22 0 0 0-.1-.3 .22 .22 0 0 0-.3 .1l-.3 .2zM269.3 198.7a.26 .26 0 0 0 .3 .3 .26 .26 0 0 0 .2-.3v-.1z"/>
<path d="M270.7 198.2l.6-.2 .3 .2v.4h-.8l.2 .4 .6-.2-.1 .3-.6 .1-.2-.2-.1-.5zM270.9 198.3l-.1 .2h.6a.31 .31 0 0 0-.1-.3 .31 .31 0 0 0-.4 .1z"/>
</g>
<text font-size="7" x="173.2" y="183.8">AG-1235-PPZ9</text>
<g font-size="4.9">
<text x="35.8" y="23.6">Front View</text>
<text x="130.3" y="95.2">Section A-A</text>
</g>
<text font-size="4.2" fill="#f00" x="270.8" y="195.1">G</text>
<g font-size="3.5">
<text x="78.6" y="22">A</text>
<text x="47.7" y="59.7">A</text>
<text x="236.5" y="143.9">F.B</text>
<text x="236.7" y="140.4">F.B</text>
<text x="254.8" y="140.4">M.M</text>
<text x="254.8" y="143.9">M.M</text>
<text x="268.7" y="143.9">17/03/2020</text>
<text x="269.1" y="140.4">20/05/2020</text>
<text x="164.1" y="198.2">PLANO PRODUCCIÓN/FACTORY PRINT</text>
</g>
<g font-size="3.5" fill="#f00">
<text x="236.5" y="137">H.P</text>
<text x="255.4" y="137">L.C</text>
<text x="269.3" y="137">09/12/2021</text>
</g>
<text font-size="3.1" x="257.5" y="177.5">1:1</text>
<g font-size="2.8">
<text x="151.5" y="13.6">3,5</text>
<text x="164.9" y="20.4">2</text>
<text x="193.4" y="19.4">Detail a</text>
<text x="258.8" y="18.1">Detail b</text>
<text x="152" y="24.1" transform="rotate(-90 152 24.1)">2</text>
<text x="174.7" y="26.1" transform="rotate(13 174.7 26.1)">25º</text>
<text x="191.6" y="29.1">Detail b</text>
<text x="199.1" y="25.3">2,554</text>
<text x="77.7" y="47.9" transform="rotate(-31 77.7 47.9)">P</text>
<text x="79.7" y="46.6" transform="rotate(-21 79.7 46.6)">Z</text>
<text x="81.7" y="45.9" transform="rotate(-11 81.7 45.9)">9</text>
<text x="197.2" y="45.1" transform="rotate(-90 197.2 45.1)">1,5</text>
<text x="73.8" y="52.9" transform="rotate(-64 73.8 52.9)">3</text>
<text x="74.8" y="51" transform="rotate(-53 74.8 51)">5</text>
<text x="76.1" y="49.3" transform="rotate(-41 76.1 49.3)">P</text>
<text x="199.4" y="53">1,5</text>
<text x="72.9" y="56.8" transform="rotate(-81 72.9 56.8)">1</text>
<text x="73" y="58.8" transform="rotate(-91 73 58.8)">G</text>
<text x="73.2" y="55.1" transform="rotate(-73 73.2 55.1)">2</text>
<text x="73.4" y="60.8" transform="rotate(-102 73.4 60.8)">A</text>
<text x="135.2" y="64.5" transform="rotate(-90 135.2 64.5)">Ø53,086</text>
<text x="144.1" y="64.5" transform="rotate(-90 144.1 64.5)">Ø33,78</text>
<text x="213" y="64.9" transform="rotate(-90 213 64.9)">Ø52.09</text>
<text x="80.4" y="68.4" transform="rotate(-152 80.4 68.4)">X</text>
<text x="84.7" y="69.4" transform="rotate(-172 84.7 69.4)">X</text>
<text x="86.7" y="69.3" transform="rotate(176 86.7 69.3)">X</text>
<text x="88.7" y="68.9" transform="rotate(169 88.7 68.9)">1</text>
<text x="90.5" y="68.2" transform="rotate(159 90.5 68.2)">2</text>
<text x="92.5" y="67" transform="rotate(149 92.5 67)">L</text>
<text x="152.2" y="66.3" transform="rotate(-90 152.2 66.3)">Ø14.46</text>
<text x="252.5" y="67.3" transform="rotate(-46 252.5 67.3)">R0.5</text>
<text x="261.1" y="82.5" transform="rotate(-38 261.1 82.5)">R0.3</text>
<text x="35.4" y="85.8">Replace the XXX</text>
<text x="35.6" y="89.2">with the number of the purchase order</text>
<text x="166.7" y="94.2">18,263</text>
<text x="170.5" y="99.5">19,34</text>
<text x="170.4" y="105.3">29,2</text>
<text x="215.7" y="102.2">Detail a</text>
<text x="240.2" y="110.9">2.42</text>
<text x="119.9" y="143.6">E</text>
<text x="120.1" y="140.1">F</text>
<text x="162.1" y="143.4">Changed dimensions of O.R</text>
<text x="164.3" y="140.1">Added dimension on O.R</text>
<text x="113.9" y="147.5">Rev/Review</text>
<text x="156.1" y="147.4">Descripción del cambio/Change Description</text>
<text x="233.2" y="147.5">Dib/Made</text>
<text x="270.3" y="147.5">Fecha/Date</text>
<text x="257.1" y="152.5">103-AG-1235-PPZ9</text>
<text x="113.9" y="198.5">PO#1071</text>
<text x="257.4" y="199.4">A</text>
</g>
<g font-size="2.8" fill="#f00">
<text x="93.8" y="48.8" transform="rotate(52 93.8 48.8)">B</text>
<text x="95.2" y="50.6" transform="rotate(62 95.2 50.6)">&amp;</text>
<text x="96.2" y="52.5" transform="rotate(73 96.2 52.5)">P</text>
<text x="88.1" y="55">G</text>
<text x="120" y="136.7">G</text>
<text x="159.3" y="136.4">Marking was changed, was 'BPB'</text>
</g>
<g font-size="2.8" fill="#007fff">
<text x="20.3" y="138.5">(TODAS LAS DIMENSIONES EN MILÍMETROS A MENOS QUE SE</text>
<text x="27.7" y="141.9">INDIQUE LO CONTRARIO)/(ALL DIMENSIONS ARE IN</text>
<text x="27.1" y="145.2">MILLIMETERS EXCEPT WHERE NOTED OTHERWISE)</text>
</g>
<g font-size="2.5">
<text x="254.7" y="162.3">10/09/2007</text>
<text x="254.7" y="167">10/09/2007</text>
<text x="274.7" y="162.4">M.S.</text>
<text x="274.7" y="167.1">M.P.</text>
<text x="254.7" y="172.4">09/12/2021</text>
<text x="268" y="172.1">H.PIGLIACAMPI</text>
</g>
<g font-size="2.4">
<text x="12.3" y="151">NOTAS/NOTES:</text>
<text x="12.3" y="154">Marking: &quot;AG1235PPZ9 + B&amp;P + L21XXXX&quot; on IR face. Replace the XXX with the PO#</text>
<text x="12.3" y="159.9">Ball Complement: 9 x Ø5/16&quot;</text>
<text x="12.4" y="156.9">on the tracking number</text>
<text x="12.3" y="162.9">Radial/Axial Clearance: Axial (18μm - 54μm). Ref (Radial, 13μm - 38μm)</text>
<text x="12.3" y="165.8">Lubricant Type: Grease,(EX01) Exxon Polyrex EM</text>
<text x="12.3" y="168.8">Lubricant Fill: 60% - 80% (4,8 - 6,4 gr)</text>
<text x="12.3" y="171.7">Closure Type: Two, triple lip, straight edge, shroud style, staked in, Buna-N rubber seals.</text>
<text x="12.3" y="177.6">Rubber Color: Black.</text>
<text x="12.3" y="174.7">Shroud Finishing: Phosphated</text>
<text x="12.3" y="183.6">Rings and Ball Material: SAE 52100.</text>
<text x="12.3" y="180.6">Seal torque @ 100 rpm: (0,127 - 0,169 Nm)</text>
<text x="54.6" y="183.6">(58 - 64 HRc)</text>
<text x="12.3" y="186.5">Retainer: One piece crowned molded nylon 6.6.</text>
<text x="12.3" y="189.5">Raceway: four point contact</text>
<text x="12.3" y="195.4">Rust Preventative oiled</text>
<text x="12.3" y="192.5">Knurl required on both O.R seal landing groove</text>
<text x="12.3" y="198.3">Packaging: plastic tube or roll wrapped</text>
</g>
<g font-size="2.2">
<text x="260.4" y="182.2">Ver NOTAS/see NOTES</text>
<text x="260.4" y="187.2">Ver NOTAS/see NOTES</text>
</g>
<g font-size="2.1">
<text x="242.9" y="152.2">d</text>
<text x="255.2" y="157.2">c</text>
<text x="270.7" y="157.2">Nombre/Name</text>
<text x="242.5" y="162.2">/dD</text>
<text x="242.9" y="162.2">e</text>
<text x="243.1" y="166.9">p</text>
<text x="243" y="177.2">Escala/Scale:</text>
<text x="243" y="182.2">Mat/Material:</text>
<text x="243.1" y="185.9">Trat. Térmico/</text>
<text x="242.7" y="190.7">Rugosidad/</text>
<text x="243" y="188.4">Heat treatment:</text>
<text x="265.6" y="190.9">Revisión/Review</text>
<text x="242.8" y="193.2">Roughness</text>
<text x="262" y="199.2">c</text>
<text x="275.1" y="199.2">23/03/2016</text>
</g>
<g font-size="2">
<text x="150.3" y="22.3" transform="rotate(-90 150.3 22.3)">+0.2</text>
<text x="152.4" y="21.9" transform="rotate(-90 152.4 21.9)">-0.3</text>
<text x="166.8" y="18.3">+0.7</text>
<text x="167.2" y="20.4">-0.3</text>
<text x="195.5" y="40.8" transform="rotate(-90 195.5 40.8)">+0</text>
<text x="197.6" y="40.3" transform="rotate(-90 197.6 40.3)">-0.5</text>
<text x="133.9" y="53.3" transform="rotate(-90 133.9 53.3)">0,000</text>
<text x="136.1" y="53.9" transform="rotate(-90 136.1 53.9)">-0,013</text>
<text x="203.5" y="51.4">+1.5</text>
<text x="204" y="53.6">-0.5</text>
<text x="143.8" y="55.3" transform="rotate(-90 143.8 55.3)">±0,05</text>
<text x="150.9" y="57.2" transform="rotate(-90 150.9 57.2)">+0,00</text>
<text x="153.1" y="56.8" transform="rotate(-90 153.1 56.8)">-0,127</text>
<text x="211.2" y="55" transform="rotate(-90 211.2 55)">+0.03</text>
<text x="213" y="55" transform="rotate(-90 213 55)">-0.25</text>
<text x="175" y="92.5">+0</text>
<text x="175.5" y="94.6">-0.127</text>
<text x="176.1" y="103.8">+0</text>
<text x="176.6" y="105.9">-0.127</text>
</g>
<text font-size="1.8" x="241.4" y="172.1">PR</text>
<g font-size="1.7">
<text x="115" y="161.1">Sin decimal/Without Decimal</text>
<text x="115" y="156.9">Tolerancias(salvo especificación)/</text>
<text x="115" y="159">Tolerances(unless otherwise noted)</text>
<text x="141.5" y="161.1">X.</text>
<text x="144.9" y="161.1">±0.1</text>
<text x="115" y="163.3">Un decimal/One Decimal</text>
<text x="115" y="165.4">Dos decimales/Two Decimal</text>
<text x="115.1" y="167.8">Ángulos/Angles</text>
<text x="141.2" y="165.4">X.XX ±0.02</text>
<text x="141.4" y="163.3">X.X</text>
<text x="142.1" y="167.8">±0.5°</text>
<text x="145.5" y="163.3">±0.05</text>
<text x="242.3" y="199">v</text>
</g>
</svg>
